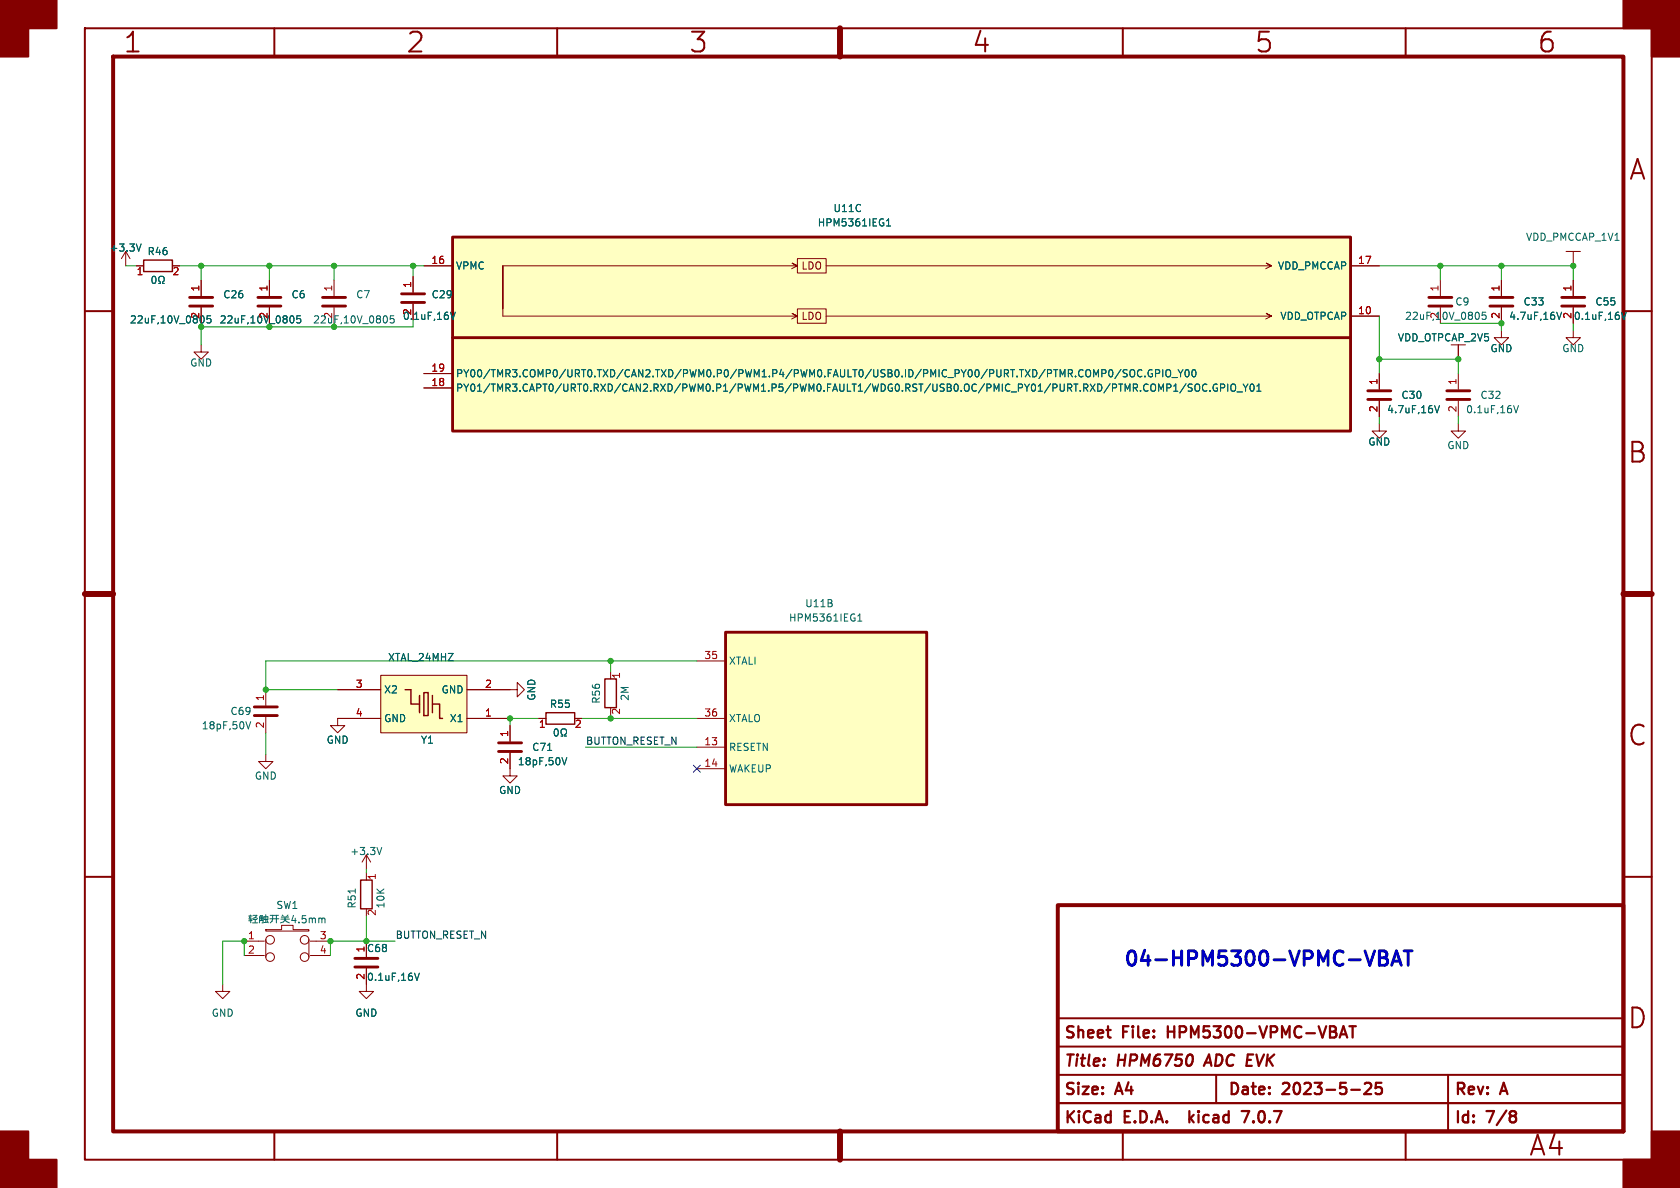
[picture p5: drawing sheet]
<svg xmlns="http://www.w3.org/2000/svg" width="297mm" height="210mm" viewBox="0 0 297 210" stroke-linecap="round" stroke-linejoin="round" font-family="sans-serif">
<g fill="none" stroke="#840000" stroke-width=".35">
<path d="M15 5h277v200h-277zM48.5 5v5M98.5 5v5M148.5 5v5M198.5 5v5M248.5 5v5M15 55h5M287 55h5M15 105h5M287 105h5M15 155h5M287 155h5"/>
<path d="M187 195h100M187 190h100M187 185h100M187 180h100M215 190v5M256 190v10M48.5 200v5M98.5 200v5M148.5 200v5M198.5 200v5M248.5 200v5"/>
</g>
<path d="M20 10h267v190h-267zM187 160h100v40h-100z" fill="none" stroke="#840000" stroke-width=".7"/>
<path d="M148.5 5v5M15 105h5M287 105h5M148.5 200v5" fill="none" stroke="#840000" stroke-width="1.1"/>
<g fill="#840000" stroke="#840000" stroke-width=".35">
<path d="M0 0h10v5h-5v5h-5z"/>
<path d="M0 200h5v5h5v5h-10z"/>
<path d="M287 0h10v10h-5v-5h-5z"/>
<path d="M292 200h5v10h-10v-5h5z"/>
</g>
<g fill="none" stroke="#840000" stroke-width=".4">
<path d="M206.5 181.4v2M206.5 182.4h1.1M210.3 196.4v2M210.5 197.6l.5 .8M211 197.1l-.7 .7M213.7 186.4l-.9 2M219.5 196.4h1.3l-.8 2M237.5 181.4l.7 2M238.6 181.4h1.1M239.1 181.4v2M241.3 191.6l.3-.2h.4a.54 .54 0 0 1 .3 .9l-1.1 1.1h1.2M244.2 191.4h-.9l-.1 1 .3-.2 .6 .1 .2 .3-.1 .6-.3 .2h-.4l-.3-.2"/>
<path d="M267.6 196.4l.4 .4-.1 .3-.3 .2 .4 .3v.4l-.4 .4"/>
</g>
<g fill="none" stroke="#840000" stroke-width=".18">
<path d="M22.2 44.5l-.7 1.2M22.2 44.5v2.5M22.2 44.5l.8 1.2M24.1 47h1.3M30.5 47h1.2M35.6 49.5v2.8M35.6 54.4v2.8M47.6 49.5v2.8M47.6 54.4v2.8M59.1 49.5v2.8M59.1 54.4v2.8M73 48.9v2.8"/>
<path d="M73 53.7v2.8M74.9 47h5.1M88.9 54.6v-7.6v8.9h52.1l-1-.5 1 .5-1 .5M88.9 47h52.1l-1-.5 1 .5-1 .5M141 54.6h5v2.6h-5zM141 45.7h5v2.6h-5zM146 55.9h78.8l-1-.5 1 .5-1 .5M146 47h78.8l-1-.5 1 .5-1 .5M238.8 55.9h5M238.8 47h5M254.6 49.5v2.8M254.6 54.4v2.8"/>
<path d="M265.4 58.4v1.3h1.3l-1.3 1.3-1.2-1.3h1.2M265.4 49.5v2.8M265.4 54.4v2.8M276.9 44.5h2.5M278.1 58.4v1.3h1.3l-1.3 1.3-1.2-1.3h1.2M278.1 44.5v2.5M278.1 49.5v2.8M278.1 54.4v2.8M35.6 61v1.2h1.2l-1.2 1.3-1.3-1.3h1.3M74.9 68.6h5.1M74.9 66h5.1M243.8 74.9v1.3h1.3l-1.3 1.3-1.2-1.3h1.2"/>
<path d="M243.8 66v2.8M243.8 70.9v2.8M257.8 74.9v1.3h1.3l-1.3 1.3-1.3-1.3h1.3M257.8 61v2.5M257.8 66v2.8M257.8 70.9v2.8M67.3 119.4h15.2v10.1h-15.2zM107.9 118.7v1.3M123.2 116.8h5.1M47 133.4v1.2h1.3l-1.3 1.3-1.3-1.3h1.3M47 121.9v2.8M47 126.7v2.8"/>
<path d="M59.7 121.9h7.6M67.3 127h-7.6v1.3h1.3l-1.3 1.2-1.3-1.2h1.3M82.5 121.9h8.9v1.3l1.3-1.3-1.3-1.2v1.2M82.5 127h7.7M90.2 133.1v4.1h1.2l-1.2 1.2-1.3-1.2h1.3M90.2 128.3v2.8M95.2 127h1.3M101.6 127h1.3M107.9 125.1v1.3M123.2 127h5.1M123.2 132.1h5.1M123.2 135.9h5.1"/>
<path d="M64.8 151.1v2.6M64.8 154.3v1.3M64.8 151.1l-.8 1.3M64.8 151.1l.7 1.3M39.4 174v1.3h1.2l-1.2 1.2-1.3-1.2h1.3M43.2 168.9h3.5M43.2 166.4h3.5M47 164.3h2.8v-.7h2v.7h2.8v.3h-7.6zM47 166.1v3.1M54.6 166.1v3.1M54.9 168.9h3.5M54.9 166.4h3.5"/>
<path d="M64.8 171.2v4.1h1.2l-1.2 1.2-1.3-1.2h1.3M64.8 160.7v1.2M64.8 166.4v2.8"/>
<circle cx="47.8" cy="166.1" r=".76"/>
<circle cx="47.8" cy="169.2" r=".76"/>
<circle cx="53.8" cy="169.2" r=".76"/>
<circle cx="53.8" cy="166.1" r=".76"/>
</g>
<g fill="none" stroke="#840000" stroke-width=".51">
<path d="M33.5 54.1h4.1M33.5 52.6h4.1M45.6 54.1h4.1M45.6 52.6h4.1M57 54.1h4.1M57 52.6h4.1M71 53.5h4.1M71 51.9h4.1M80 41.9h158.8v34.3h-158.8zM80 59.7h158.8M252.6 54.1h4.1M252.6 52.6h4.1"/>
<path d="M263.4 54.1h4.1M263.4 52.6h4.1M276.1 54.1h4.1M276.1 52.6h4.1M241.8 70.6h4.1M241.8 69.1h4.1M255.8 70.6h4M255.8 69.1h4M128.3 111.8h35.5v30.4h-35.5zM45 126.5h4M45 125h4M88.1 132.8h4.1"/>
<path d="M88.1 131.3h4.1M62.7 170.9h4.1M62.7 169.4h4.1"/>
</g>
<g fill="none" stroke="#006464" stroke-width=".18">
<path d="M156.7 39.9h.7M156.7 39l.4-.3v1.2M24.9 43.1l-.4 1.3M27 49l.2-.2a.68 .68 0 0 1 .4 .7 .68 .68 0 0 1-.4 .6l-.2-.1-.1-.4zM28.1 50.1h.3v-.2a.54 .54 0 0 1-.3-.8 .54 .54 0 0 1 .7-.2 .58 .58 0 0 1-.1 1v.2h.3M36 55.9l.1 .4-.1 .7M37.2 55.8h-.6v.6l.2-.1 .4 .1 .1 .2-.1 .4-.1 .1-.5-.1M51.8 55.9l.2 .4-.2 .7M53.1 55.8h-.6v.6l.1-.1 .5 .1 .1 .2-.1 .4-.2 .1-.4-.1M68.4 55.9l.1 .4-.1 .7M69.6 55.8h-.6v.6l.1-.1 .5 .1 .1 .2-.1 .4-.2 .1-.4-.1M79.6 55.2l.5 1.3 .4-1.3"/>
<path d="M261.4 55.3l.1 .4-.1 .6M262.7 55.2h-.6l-.1 .6 .2-.1h.4l.1 .2v.4l-.2 .2-.5-.2M275.2 55.2l.4 1.3 .5-1.3M286.6 55.2l.5 1.3 .4-1.3M199.3 65.4l-.5-.1-.2 .2v.3l.6 .3 .1 .3-.3 .2h-.5M199.8 65.5l.3-.2a.43 .43 0 0 1 .5 .5v.4a.42 .42 0 0 1-.4 .4 .42 .42 0 0 1-.4-.4zM201.9 65.5a.6 .6 0 0 0-.9 .4 .6 .6 0 0 0 .6 .7l.3-.1M202.4 66.5v.1M203.7 65.4a.59 .59 0 0 0-.7 .6 .59 .59 0 0 0 .7 .6v-.5h-.2M204.3 66h.6l.1-.2v-.3l-.7-.2v1.3M205.6 65.3v1.3M206.2 65.5l.2-.2a.43 .43 0 0 1 .6 .5v.4a.42 .42 0 0 1-.5 .4 .42 .42 0 0 1-.4-.4z"/>
<path d="M207.2 66.7h1M208.3 65.3l.4 .7M208.7 66v.6M209.1 65.3l-.4 .7M209.7 67.8l-1.1 1.7M209.7 65.4l.1-.1a.68 .68 0 0 1 .4 .7 .68 .68 0 0 1-.4 .6 .84 .84 0 0 1-.1-1.2zM210.8 68l-.5-.1-.2 .1v.4l.5 .2 .2 .3-.3 .3-.5-.1M210.8 65.5l.2-.2a.68 .68 0 0 1 .4 .7 .68 .68 0 0 1-.4 .6l-.2-.1-.1-.4zM211.4 68l.1-.1a.43 .43 0 0 1 .6 .4v.4a.42 .42 0 0 1-.4 .5 .42 .42 0 0 1-.5-.5v-.4zM213.4 68a.6 .6 0 0 0-.9 .4 .6 .6 0 0 0 .6 .8l.3-.2M213.9 69v.2M215.2 68a.59 .59 0 0 0-.8 .5 .59 .59 0 0 0 .8 .6v-.5h-.2"/>
<path d="M215.8 68.6l.6-.1 .1-.2-.1-.3-.6-.1v1.3M217.1 67.9v1.3M217.7 68.1l.2-.2a.43 .43 0 0 1 .5 .4v.4a.42 .42 0 0 1-.4 .5 .42 .42 0 0 1-.4-.5zM218.7 69.3h1M219.8 67.9l.4 .7M220.2 68.6v.6M220.6 67.9l-.4 .7M221.2 68l.1-.1a.68 .68 0 0 1 .4 .6 .68 .68 0 0 1-.4 .7 .84 .84 0 0 1-.1-1.2zM222.2 69.2h.7M222.2 68.3l.4-.4v1.3M253.6 71.7l.5 1.3 .4-1.3M267.6 71.7l.4 1.3 .4-1.3"/>
<path d="M151.6 109.8h.8M151.6 108.9l.4-.4v1.3M43.5 127.6l.4 1.2 .4-1.2M96.8 132.7h.7M98.2 128.9l.1-.1a.68 .68 0 0 1 .4 .7 .68 .68 0 0 1-.4 .6 .84 .84 0 0 1-.1-1.2zM99.2 130.1h.3v-.2a.54 .54 0 0 1-.3-.8 .54 .54 0 0 1 .8-.2 .58 .58 0 0 1-.2 1v.2h.3M99.4 133.9l.4 1.3 .4-1.3M62.8 157.1v.8M67.5 149.8l-.4 1.3M44 161.9h.6M44 162.5h.6M44.3 161.7l-.3 .7"/>
<path d="M44.3 162.2v.9M44.6 162.7l-.6 .1M44.6 163.1h.9M44.8 162.5h.6M44.8 161.8h.6l-.3 .4-.4 .2M45.1 162.5v.6M45.1 162.2l.4 .2M45.8 163.1l.1-1h.6v1h-.2M45.9 162.2l.1-.3h.4l-.1 .8M45.9 162.7h.6M46 162.4h.5M46.7 162.1h.7v.4h-.7z"/>
<path d="M47 161.7v1.3M47.2 162.7l.2 .4M47.4 163l-.7 .1M47.7 162.4h1.6M47.8 161.8h1.4M48.1 162.8l-.3 .3M48.2 161.8l-.1 1.1M48.9 161.8v1.3M49.7 162.5h1.5M49.7 162.1h1.3M49.9 161.7l.2 .2M50.4 162.4l.1 .4 .7 .3"/>
<path d="M50.4 162.1v.6l-.3 .3-.5 .1M50.9 161.7l-.2 .3M51.9 161.8l-.3 .9h.8M52.2 162.3v.8M52.9 163v.1M54.1 161.9h-.6l-.1 .6 .2-.1h.4l.1 .2v.4l-.2 .1-.5-.1M54.7 162.4l.3-.1 .2 .2M54.7 162.3v.8M55.2 162.5l.2-.2 .3 .1 .1 .7M55.2 162.5v.6M56.4 162.4l.3-.1 .2 .2M56.4 162.3v.8"/>
<path d="M56.9 162.5l.2-.2 .3 .1 .1 .7M56.9 162.5v.6M73.3 172l.4 1.3 .4-1.3"/>
</g>
<path d="M25.4 46h5.1v2h-5.1zM71.6 121.9h1v2.6h1.6M74.2 122.9v3.1M74.9 122.4h.8v4.1h-.8zM76.5 124.5h1.2v2.5h.5M76.5 122.9v3.1M96.5 126h5.1v2h-5.1zM106.9 120h2.1v5.1h-2.1zM63.8 155.6h2v5.1h-2z" fill="none" stroke="#840000" stroke-width=".25"/>
<g fill="#ffffc2" stroke="#ffffc2" stroke-width=".18">
<path d="M67.3 119.4h15.2v10.1h-15.2z"/>
<path d="M80 41.9h158.8v34.3h-158.8z"/>
<path d="M128.3 111.8h35.5v30.4h-35.5z"/>
</g>
<path d="M243 168.1l-.8 2.5M243.9 168.1h.8a.62 .62 0 0 1 .5 .6 .62 .62 0 0 1-.5 .6 .68 .68 0 0 1 .6 .6 .68 .68 0 0 1-.5 .7h-.9zM243.9 169.3h.8M246 170.6l.9-2.5 .8 2.5M246.3 169.9h1.2M248.2 168.1h1.5M248.9 168.1v2.5" fill="none" stroke="#0000c2" stroke-width=".51"/>
<g fill="none" stroke="#009600" stroke-width=".18">
<path d="M22.2 47h1.9M31.7 47h43.2M35.6 47v2.5M47.6 47v2.5M59.1 47v2.5M73 56.5v1.3h-37.4v3.2M73 47v1.9M243.8 55.9v10.1M243.8 47h34.3v2.5M254.6 57.2h10.8v1.2M254.6 47v2.5M265.4 47v2.5"/>
<path d="M278.1 57.2v1.2M243.8 63.5h14v2.5M243.8 73.7v1.2M257.8 73.7v1.2M107.9 116.8v1.9M123.2 116.8h-76.2v5.1h12.7M47 129.5v3.9M95.2 127h-5v1.3M102.9 127h20.3M103.5 132.1h19.7M107.9 126.4v.6M64.8 153.7v.6"/>
<path d="M43.2 168.9v-2.5h-3.8v7.6M64.8 161.9v4.5M69.8 166.4h-11.4v2.5"/>
</g>
<path d="M122.6 135.3l1.2 1.2M123.8 135.3l-1.2 1.2" fill="none" stroke="#000084" stroke-width=".18"/>
<g fill="#009600" stroke="#009600" stroke-width=".18">
<circle cx="58.4" cy="166.4" r=".46"/>
<circle cx="64.8" cy="166.4" r=".46"/>
<circle cx="43.2" cy="166.4" r=".46"/>
<circle cx="47" cy="121.9" r=".46"/>
<circle cx="278.1" cy="47" r=".46"/>
<circle cx="265.4" cy="47" r=".46"/>
<circle cx="254.6" cy="47" r=".46"/>
<circle cx="265.4" cy="57.2" r=".46"/>
<circle cx="257.8" cy="63.5" r=".46"/>
<circle cx="107.9" cy="116.8" r=".46"/>
<circle cx="243.8" cy="63.5" r=".46"/>
<circle cx="90.2" cy="127" r=".46"/>
<circle cx="107.9" cy="127" r=".46"/>
<circle cx="59.1" cy="47" r=".46"/>
<circle cx="47.6" cy="47" r=".46"/>
<circle cx="35.6" cy="47" r=".46"/>
<circle cx="35.6" cy="57.8" r=".46"/>
<circle cx="73" cy="47" r=".46"/>
</g>
<g font-size="4.9" fill="#840000">
<text x="21.7" y="9.8">1</text>
<text x="71.7" y="9.8">2</text>
<text x="121.7" y="9.8">3</text>
<text x="171.7" y="9.8">4</text>
<text x="221.7" y="9.8">5</text>
<text x="271.7" y="9.8">6</text>
<text x="287.8" y="32.3">A</text>
<text x="287.6" y="82.3">B</text>
<text x="287.6" y="132.3">C</text>
<text x="287.6" y="182.3">D</text>
<text x="270.2" y="204.8">A4</text>
</g>
<text font-size="3.5" fill="#0000c2" x="198.5" y="171">04-HPM5300-VPMC-VBAT</text>
<g font-size="2.8" fill="#840000">
<text x="188" y="184.1">Sheet</text>
<text x="198.6" y="184.1">File:</text>
<text x="207.3" y="184.1">HPM5300-VPMC-VBAT</text>
<text x="188" y="189.1">Title:</text>
<text x="197.7" y="189.1">HPM6750</text>
<text x="214" y="189.1">ADC EVK</text>
<text x="188" y="194.1">Size:</text>
<text x="197.5" y="194.1">A4</text>
<text x="217" y="194.1">Date:</text>
<text x="226.9" y="194.1">2023-5-25</text>
<text x="257" y="194.1">Rev:</text>
<text x="265.5" y="194.1">A</text>
<text x="188" y="199.1">KiCad</text>
<text x="198.9" y="199.1">E.D.A.</text>
<text x="211.9" y="199.1">kicad</text>
<text x="222.2" y="199.1">7.0.7</text>
<text x="257" y="199.1">Id:</text>
<text x="263" y="199.1">7/8</text>
</g>
<g font-size="1.8" fill="#006464">
<text x="144.5" y="40.2">HPM5361IEG1</text>
<text x="147.2" y="37.7">U11C</text>
<text x="19.3" y="44.7">+3.3V</text>
<text x="26" y="45.3">R46</text>
<text x="80.5" y="47.9">VPMC</text>
<text x="225.8" y="47.9">VDD_PMCCAP</text>
<text x="269.7" y="42.8">VDD_PMCCAP_1V1</text>
<text x="39.4" y="52.9">C26</text>
<text x="51.4" y="52.9">C6</text>
<text x="62.9" y="52.9">C7</text>
<text x="76.2" y="52.9">C29</text>
<text x="22.9" y="57.4">22uF,10V_0805</text>
<text x="58.8" y="56.5" transform="rotate(-90 58.8 56.5)">2</text>
<text x="71.1" y="56.7">0.1uF,16V</text>
<text x="226.3" y="56.7">VDD_OTPCAP</text>
<text x="248.3" y="56.7">22uF,10V_0805</text>
<text x="254.4" y="56.5" transform="rotate(-90 254.4 56.5)">2</text>
<text x="257.2" y="54.2">C9</text>
<text x="266.7" y="56.7">4.7uF,16V</text>
<text x="269.3" y="54.2">C33</text>
<text x="278.1" y="56.7">0.1uF,16V</text>
<text x="282" y="54.2">C55</text>
<text x="33.5" y="65">GND</text>
<text x="247" y="60.6">VDD_OTPCAP_2V5</text>
<text x="263.4" y="62.5">GND</text>
<text x="276.1" y="62.5">GND</text>
<text x="80.5" y="69.4">PY01/TMR3.CAPT0/URT0.RXD/CAN2.RXD/PWM0.P1/PWM1.P5/PWM0.FAULT1/WDG0.RST/USB0.OC/PMIC_PY01/PURT.RXD/PTMR.COMP1/SOC.GPIO_Y01</text>
<text x="80.5" y="66.9">PY00/TMR3.COMP0/URT0.TXD/CAN2.TXD/PWM0.P0/PWM1.P4/PWM0.FAULT0/USB0.ID/PMIC_PY00/PURT.TXD/PTMR.COMP0/SOC.GPIO_Y00</text>
<text x="247.7" y="70.7">C30</text>
<text x="261.6" y="70.7">C32</text>
<text x="245.1" y="73.3">4.7uF,16V</text>
<text x="259.1" y="73.3">0.1uF,16V</text>
<text x="241.8" y="79">GND</text>
<text x="255.8" y="79.6">GND</text>
<text x="142.2" y="107.5">U11B</text>
<text x="139.4" y="110.1">HPM5361IEG1</text>
<text x="68.5" y="117.1">XTAL_24MHZ</text>
<text x="128.8" y="117.7">XTALI</text>
<text x="67.8" y="122.8">X2</text>
<text x="78" y="122.8">GND</text>
<text x="94.8" y="124" transform="rotate(-90 94.8 124)">GND</text>
<text x="97.1" y="125.3">R55</text>
<text x="106.3" y="124.5" transform="rotate(-90 106.3 124.5)">R56</text>
<text x="111.4" y="124" transform="rotate(-90 111.4 124)">2M</text>
<text x="35.6" y="129.1">18pF,50V</text>
<text x="40.6" y="126.6">C69</text>
<text x="57.7" y="131.7">GND</text>
<text x="67.8" y="127.9">GND</text>
<text x="74.3" y="131.7">Y1</text>
<text x="79.4" y="127.9">X1</text>
<text x="128.8" y="127.9">XTALO</text>
<text x="91.4" y="135.5">18pF,50V</text>
<text x="94" y="132.9">C71</text>
<text x="128.8" y="132.9">RESETN</text>
<text x="128.8" y="136.8">WAKEUP</text>
<text x="45" y="138">GND</text>
<text x="88.1" y="140.6">GND</text>
<text x="61.8" y="151.4">+3.3V</text>
<text x="48.8" y="160.9">SW1</text>
<text x="63.1" y="160.7" transform="rotate(-90 63.1 160.7)">R51</text>
<text x="68.2" y="160.7" transform="rotate(-90 68.2 160.7)">10K</text>
<text x="64.8" y="168.5">C68</text>
<text x="64.8" y="173.6">0.1uF,16V</text>
<text x="37.3" y="179.9">GND</text>
<text x="62.7" y="179.9">GND</text>
</g>
<g font-size="1.8" fill="#a90000">
<text x="76.2" y="46.7">16</text>
<text x="240" y="46.7">17</text>
<text x="24.1" y="49">1</text>
<text x="30.4" y="49">2</text>
<text x="35.3" y="51.6" transform="rotate(-90 35.3 51.6)">1</text>
<text x="47.4" y="51.6" transform="rotate(-90 47.4 51.6)">1</text>
<text x="58.8" y="51.6" transform="rotate(-90 58.8 51.6)">1</text>
<text x="72.8" y="51" transform="rotate(-90 72.8 51)">1</text>
<text x="254.4" y="51.6" transform="rotate(-90 254.4 51.6)">1</text>
<text x="265.2" y="51.6" transform="rotate(-90 265.2 51.6)">1</text>
<text x="277.9" y="51.6" transform="rotate(-90 277.9 51.6)">1</text>
<text x="35.3" y="56.5" transform="rotate(-90 35.3 56.5)">2</text>
<text x="47.4" y="56.5" transform="rotate(-90 47.4 56.5)">2</text>
<text x="72.8" y="55.8" transform="rotate(-90 72.8 55.8)">2</text>
<text x="240" y="55.6">10</text>
<text x="265.2" y="56.5" transform="rotate(-90 265.2 56.5)">2</text>
<text x="277.9" y="56.5" transform="rotate(-90 277.9 56.5)">2</text>
<text x="76.2" y="65.8">19</text>
<text x="76.2" y="68.3">18</text>
<text x="243.6" y="68.1" transform="rotate(-90 243.6 68.1)">1</text>
<text x="257.6" y="68.1" transform="rotate(-90 257.6 68.1)">1</text>
<text x="243.6" y="73" transform="rotate(-90 243.6 73)">2</text>
<text x="257.6" y="73" transform="rotate(-90 257.6 73)">2</text>
<text x="124.4" y="116.6">35</text>
<text x="46.7" y="124" transform="rotate(-90 46.7 124)">1</text>
<text x="62.8" y="121.7">3</text>
<text x="85.7" y="121.7">2</text>
<text x="109.9" y="120.1" transform="rotate(-90 109.9 120.1)">1</text>
<text x="46.7" y="128.8" transform="rotate(-90 46.7 128.8)">2</text>
<text x="62.8" y="126.7">4</text>
<text x="85.7" y="126.7">1</text>
<text x="89.9" y="130.4" transform="rotate(-90 89.9 130.4)">1</text>
<text x="95.2" y="129">1</text>
<text x="101.5" y="129">2</text>
<text x="109.9" y="126.4" transform="rotate(-90 109.9 126.4)">2</text>
<text x="124.4" y="131.8">13</text>
<text x="124.4" y="126.7">36</text>
<text x="89.9" y="135.2" transform="rotate(-90 89.9 135.2)">2</text>
<text x="124.4" y="135.6">14</text>
<text x="66.8" y="155.6" transform="rotate(-90 66.8 155.6)">1</text>
<text x="66.8" y="162" transform="rotate(-90 66.8 162)">2</text>
<text x="43.7" y="166.1">1</text>
<text x="56.4" y="166.1">3</text>
<text x="43.7" y="168.7">2</text>
<text x="56.4" y="168.7">4</text>
<text x="64.5" y="173.3" transform="rotate(-90 64.5 173.3)">2</text>
<text x="64.5" y="168.5" transform="rotate(-90 64.5 168.5)">1</text>
</g>
<g font-size="1.8" fill="#840000">
<text x="141.6" y="47.9">LDO</text>
<text x="141.6" y="56.8">LDO</text>
</g>
<g font-size="1.8" fill="#009600">
<text x="38.7" y="57.4">22uF,10V_0805</text>
<text x="55.3" y="57.4">22uF,10V_0805</text>
</g>
<g font-size="1.8" fill="#0f0f0f">
<text x="103.5" y="131.7">BUTTON_RESET_N</text>
<text x="69.8" y="166">BUTTON_RESET_N</text>
</g>
</svg>
